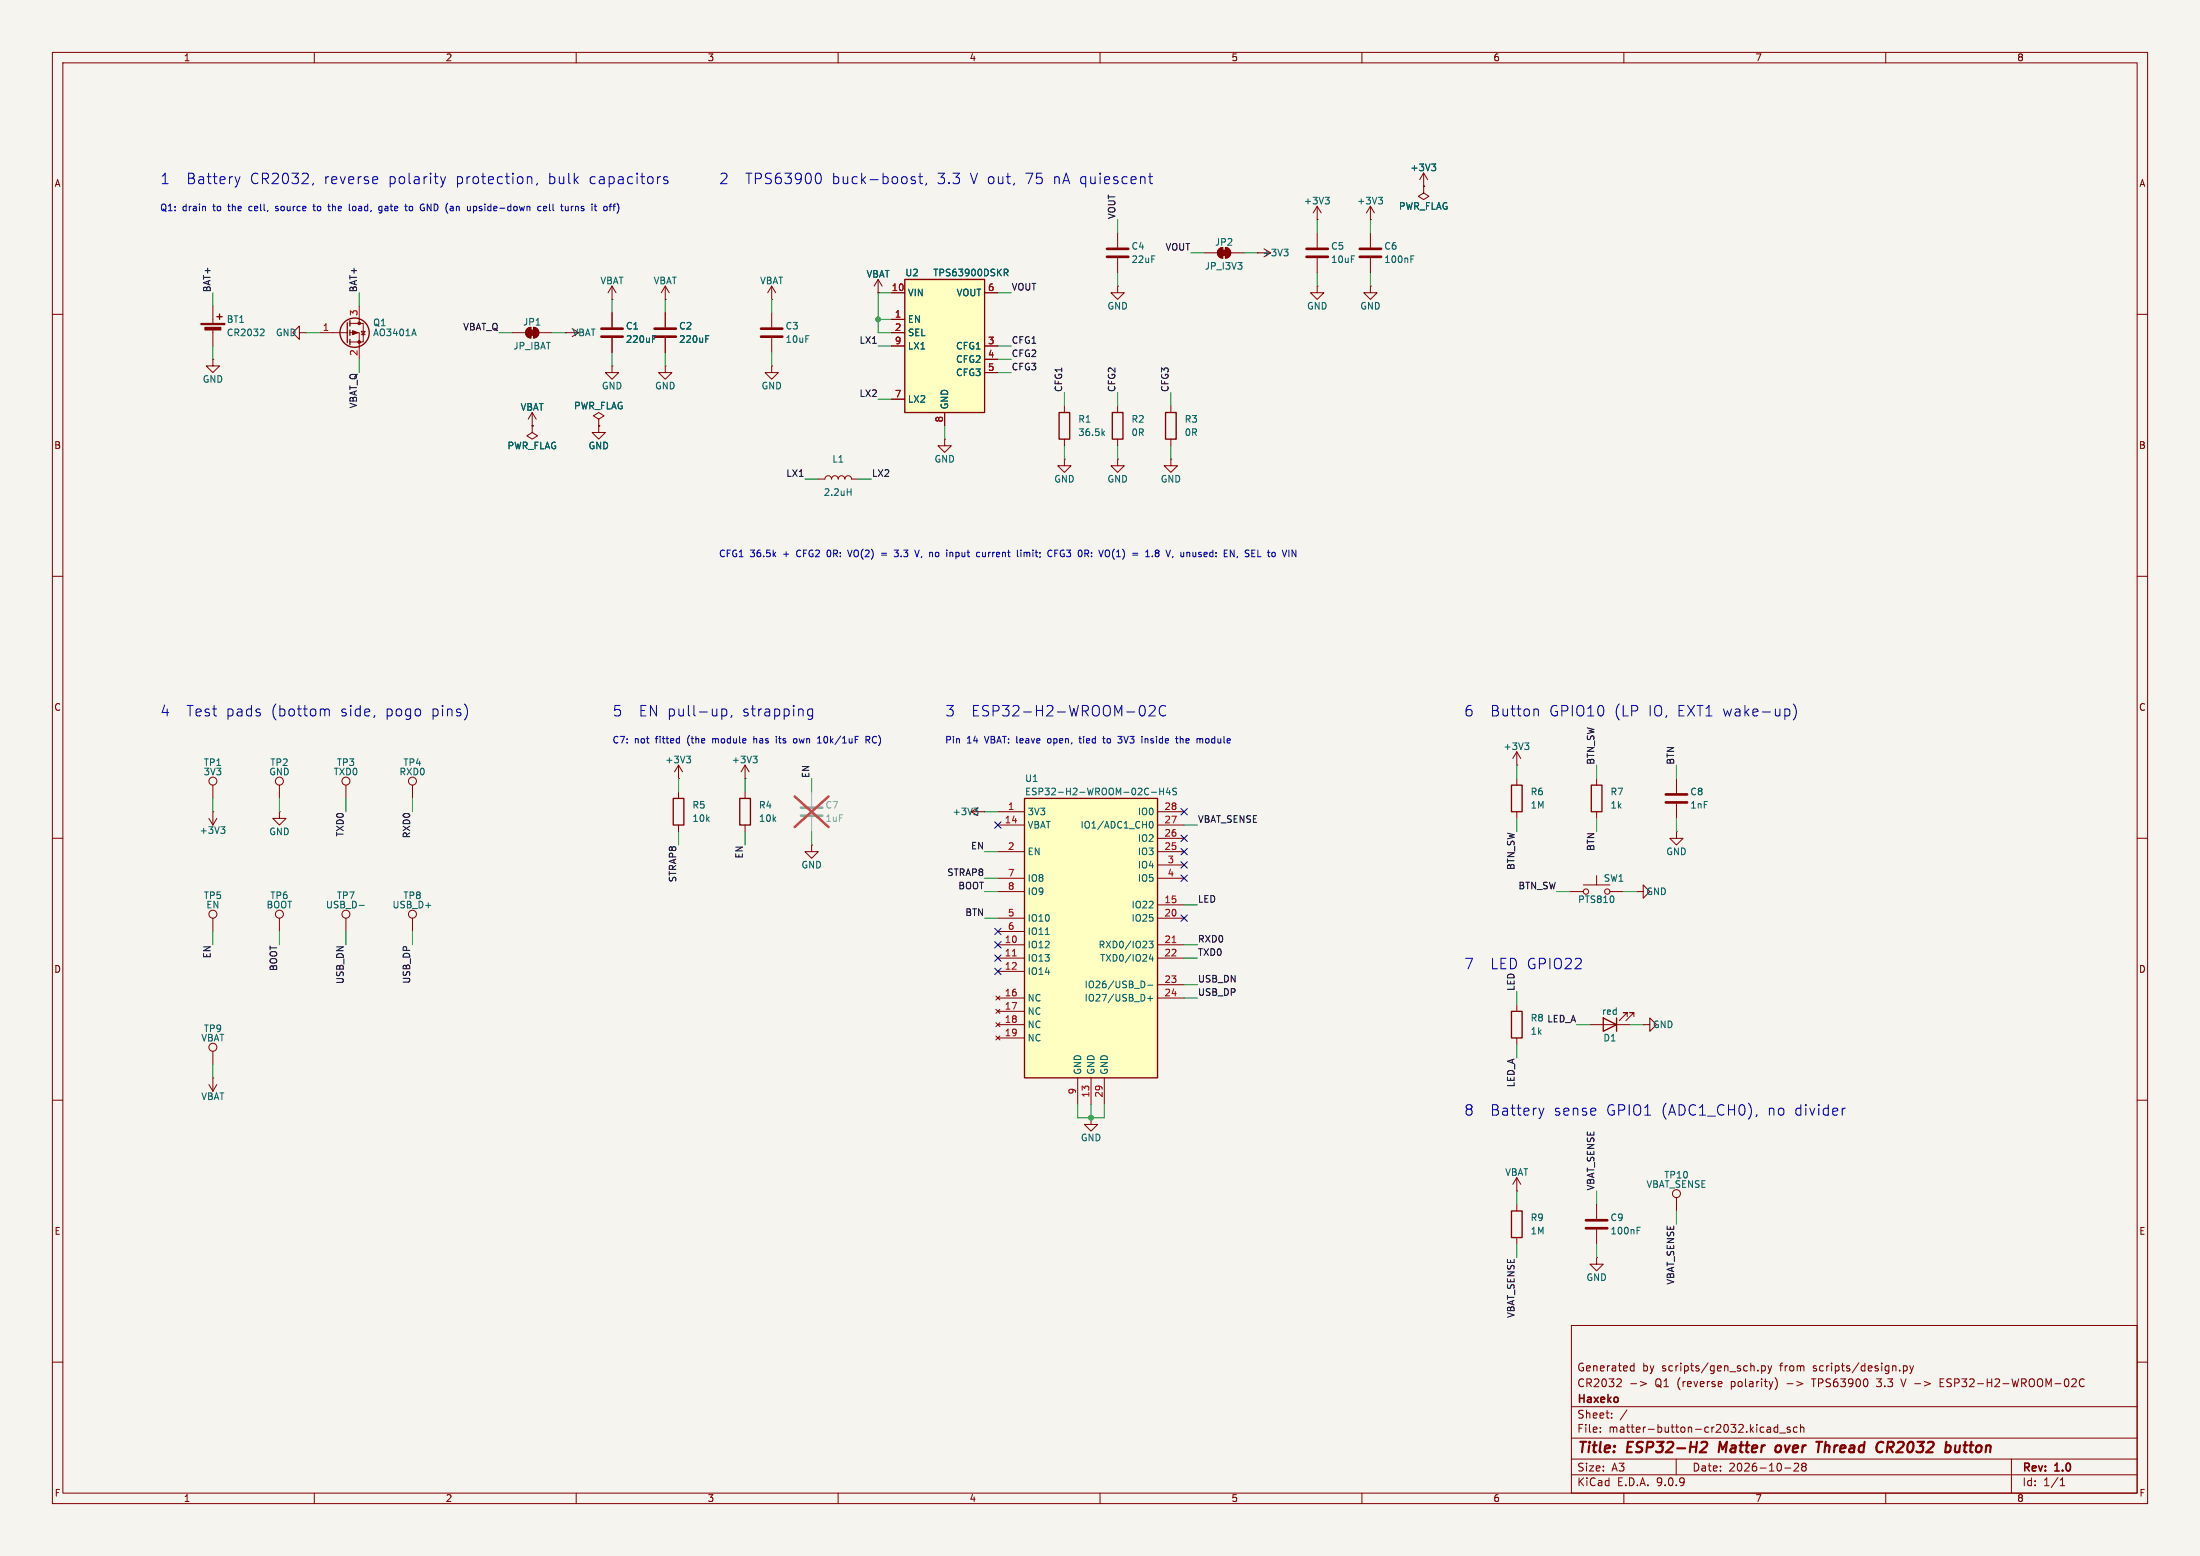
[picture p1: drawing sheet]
<svg xmlns="http://www.w3.org/2000/svg" width="420mm" height="297mm" viewBox="0 0 420 297" stroke-linecap="round" stroke-linejoin="round" font-family="sans-serif">
<path d="M0 0h420v297h-420z" fill="#f5f4ef" stroke="#f5f4ef" stroke-width=".19"/>
<g fill="none" stroke="#840000" stroke-width=".19">
<path d="M10 10h400v277h-400zM12 12h396v273h-396zM60 10v2M110 10v2M160 10v2M210 10v2M260 10v2M310 10v2M360 10v2M261.6 39.4l-.7 1.2M261.6 39.4l.8 1.2M261.6 39.4v2.5"/>
<path d="M271.8 35.6v1.2l1 .7-1 .6-1-.6 1-.7M271.8 35.6h.1M271.8 33l-.8 1.3M271.8 33l.7 1.3M271.8 33v2.6M213.4 54.6v1.3h1.2l-1.2 1.3-1.3-1.3h1.3M213.4 54.6h.1M229.9 48.3h2.5M232.7 47.5l.7-.3v2.1a1.02 1.02 0 0 1-.9-.7 1.02 1.02 0 0 1 .2-1.1zM233.9 47.2a1.02 1.02 0 0 1 1 1.1 1.02 1.02 0 0 1-1 1zM234.9 48.3h2.6M251.5 54.6v1.3h1.2l-1.2 1.3-1.3-1.3h1.3"/>
<path d="M251.5 54.6h.1M251.5 44.5v2.7M251.5 49.3v2.8M261.6 41.9h.1M261.6 44.5v2.7M261.6 49.3v2.8M10 60h2M203.2 77.5v1.2M213.4 77.5v1.2M223.5 77.5v1.2M408 60h2M156.2 91.4h1.3a.64 .64 0 0 1 .6-.6 .64 .64 0 0 1 .6 .6 .64 .64 0 0 1 .7-.6 .64 .64 0 0 1 .6 .6 .64 .64 0 0 1 .7-.6 .64 .64 0 0 1 .6 .6 .64 .64 0 0 1 .6-.6 .64 .64 0 0 1 .7 .6h1.2"/>
<path d="M180.3 83.8v1.3h1.3l-1.3 1.3-1.2-1.3h1.2M180.3 83.8h.1M203.2 87.6v1.3h1.3l-1.3 1.3-1.3-1.3h1.3M203.2 87.6h.1M203.2 83.8v1.3M213.4 83.8v1.3M223.5 87.6v1.3h1.3l-1.3 1.3-1.3-1.3h1.3M223.5 87.6h.1M223.5 83.8v1.3M10 110h2M408 110h2M10 160h2"/>
<path d="M289.6 146.1h.1M289.6 143.5l-.8 1.3M289.6 143.5l.7 1.3M289.6 143.5v2.6M408 160h2M289.6 191.8v1.2M289.6 198.1v1.3M303.5 195.6h7.6M310.6 194.1v-.8h-.7h.7l-1.5 1.5M311.9 194.1v-.8h-.8h.8l-1.5 1.5M313.7 195.6h1.3v-1.3l1.2 1.3-1.2 1.3v-1.3M313.7 195.6h.1"/>
<path d="M10 210h2M408 210h2M289.6 229.9v1.2M289.6 236.2v1.3M300 253h108v32h-108zM10 260h2M300 278.5h108M300 274.5h108M300 268.5h108M305.5 273.2v.2M305.5 272.5v.1M307.7 270.5v.2"/>
<path d="M307.7 269.8v.1M309.2 263.2l.3 .3-.1 .3-.8 .9h.9M310.6 269.1l-1.3 1.9M311.3 264.1h1.1M311.4 261.6h.5M311.4 260.8h.5M311.9 260.2v1.5M313.2 263.7l1.1 .4-1.1 .4M320 278.5v3M328.5 263.7l.2 .3-.7 .2M328.7 264.6l-.2 .1M335.6 261.5v.2"/>
<path d="M336.3 260.8l.4-.1 .3 .3-.1 .6h-.6M336.3 260.7v1.5M337.4 272.5h.5l.1 .9M337.5 260.7l.4 1M337.9 261.7l-.4 .5M338 272.7l-.5 .1a.29 .29 0 0 0-.2 .3 .29 .29 0 0 0 .2 .3l.5-.1M338.2 260.7l-.3 1M338.9 263a1.72 1.72 0 0 1 0 2.3M339.4 272.5l-.5-.1-.2 .3 .1 .6h.6M339.4 271.9v1.5M339.7 273.5h1.2M341.2 264.1h1.1"/>
<path d="M341.7 272.5l-.3-.1-.2 .2v.2l.5 .2v.3h-.5M342.5 279.4l.6-.1 .2 .1 .1 .3-1 1.1h1M343 263.7l1.2 .4-1.2 .4M343.1 272.5l-.4-.1-.3 .3 .1 .6h.6M343.7 272.5l.2-.1 .4 .1 .1 .9M343.7 271.9v1.5M344.2 279.9l-.3-.3 .3-.3 .5 .1 .1 .2-.3 .3M344.2 279.9l-.3 .3 .1 .4 .2 .2 .5-.1 .1-.2-.1-.4-.2-.2M344.2 279.9h.3M358.2 263.2h1M358.2 264.5l.2 .2M362.7 261.5v.2"/>
<path d="M362.9 263.2l.5 1.5M363.4 260.8l.4-.1 .3 .3-.2 .6h-.5M363.4 260.7v1.5M364.6 260.7l.3 1M364.9 261.7l-.3 .5M365.3 260.7l-.4 1M370.4 263.9h.5M371.1 263.2h-.7v1.5h.7M384 278.5v6.5M395.6 263.3l.5-.1 .2 .1 .1 .3-1 1.1h1M397.9 263.3a.6 .6 0 0 0-.8 0 .6 .6 0 0 0-.2 .7 .56 .56 0 0 0 .3 .6 .56 .56 0 0 0 .7-.1M408 260h2"/>
<path d="M60 285v2M110 285v2M160 285v2M210 285v2M260 285v2M300 281.5h108M310 285v2M340.7 280.2h1.2M360 285v2M393.3 283.6h.9M393.3 282.5l.4-.4v1.5"/>
</g>
<path d="M324.8 275.4l.3-.2h.5l.2 .2 .1 .4-.1 .3-1.3 1.1h1.2M328.3 275.2l-.2 2M340 276.1a.57 .57 0 0 0-1 .2v.7a.57 .57 0 0 0 1-.2M346.7 275.2h1.2M347.3 275.2l-.3 2M348.5 275.2l-.2 2M348.7 275.9l-.3 .2M360.3 276.3h.8M360.8 276.3l.5 .9M361.2 275.2h-.8l-.2 2M373.3 275.9v1.2a.57 .57 0 0 0 .7-.1M374.2 275.9l-.2 1.3" fill="none" stroke="#840000" stroke-width=".4"/>
<path d="M202.2 78.7h2v5.1h-2zM212.3 78.7h2.1v5.1h-2.1zM222.5 78.7h2v5.1h-2zM288.5 193h2.1v5.1h-2.1zM306.1 194.3l2.5 1.3-2.5 1.3zM308.6 194.3v2.6M288.5 231.1h2.1v5.1h-2.1z" fill="none" stroke="#840000" stroke-width=".25"/>
<path d="M249.4 47.5h4.1M249.4 49h4.1M259.6 47.5h4.1M259.6 49h4.1" fill="none" stroke="#840000" stroke-width=".51"/>
<g fill="#840000" stroke="#840000" stroke-width=".19">
<path d="M233.2 47.8h1v1h-1z"/>
<path d="M232.7 47.5l.7-.3v2.1a1.02 1.02 0 0 1-.9-.7 1.02 1.02 0 0 1 .2-1.1z"/>
<path d="M233.9 47.2a1.02 1.02 0 0 1 1 1.1 1.02 1.02 0 0 1-1 1z"/>
</g>
<path d="M263.1 37.7h.8l-.4 .4M263.7 38.1l.2 .3v.3l-.2 .2M273.3 31.3h.8l-.4 .5M273.8 31.8l.3 .2v.3l-.3 .3M269.4 49.4h.4M269.4 48.8h.6M161.7 93.9h.8M162.5 93.3v1.3M210.5 82.6l.4 .5M210.9 82.3l-.5 .5M291.1 141.8h.8l-.5 .5M291.6 142.3l.3 .2v.3l-.3 .3" fill="none" stroke="#006464" stroke-width=".19"/>
<path d="M172.7 53.3h15.3v25.4h-15.3z" fill="#ffffc2"/>
<path d="M41.9 59.9v1.1M172.7 53.3h15.3v25.4h-15.3zM41.4 60.5h1M128.5 152.4h2.1v5.1h-2.1zM141.2 152.4h2.1v5.1h-2.1zM288.5 149.9h2.1v5h-2.1zM303.8 149.9h2v5h-2z" fill="none" stroke="#840000" stroke-width=".25"/>
<g fill="none" stroke="#840000" stroke-width=".19">
<path d="M40.6 58.4v3.3M167.6 55.9h.1M167.6 53.3l-.7 1.3M167.6 53.3l.8 1.3M167.6 53.3v2.6M170.2 55.9h2.5M188 55.9h2.5M213.4 44.5v2.7M213.4 49.3v2.8M40.6 62.7v3.3M170.2 61h2.5M170.2 63.5h2.5"/>
<path d="M170.2 66h2.5M170.2 76.2h2.5M180.3 78.7v2.6M188 66h2.5M188 68.6h2.5M188 71.1h2.5M213.4 87.6v1.3h1.2l-1.2 1.3-1.3-1.3h1.3M213.4 87.6h.1M129.5 148.6h.1M129.5 146.1l-.7 1.2M129.5 146.1l.8 1.2M129.5 146.1v2.5"/>
<path d="M129.5 151.1v1.3M129.5 157.5v1.3M142.2 148.6h.1M142.2 146.1l-.7 1.2M142.2 146.1l.8 1.2M142.2 146.1v2.5M142.2 151.1v1.3M142.2 157.5v1.3M185.4 154.9l1.3 .8M185.4 154.9h2.6M186.7 154.2l-1.3 .7M188 154.9h.1"/>
<path d="M289.6 148.6v1.3M289.6 154.9v1.3M304.8 148.6v1.3M304.8 154.9v1.3M320 158.8v1.2h1.3l-1.3 1.3-1.2-1.3h1.2M320 158.8h.1M320 148.6v2.8M320 153.4v2.8M154.9 161.3v1.3h1.3l-1.3 1.2-1.2-1.2h1.2M154.9 161.3h.1M299.7 170.2h2.6M302.3 168.9h5"/>
<path d="M304.8 167.1v1.8M307.3 170.2h2.6M312.4 170.2h1.3v-1.3l1.3 1.3-1.3 1.3v-1.3M312.4 170.2h.1M208.3 213.4v1.2h1.2l-1.2 1.3-1.3-1.3h1.3M208.3 213.4h.1M289.6 227.3h.1M289.6 224.8l-.8 1.3M289.6 224.8l.7 1.3M289.6 224.8v2.5"/>
<circle cx="302.8" cy="170.2" r=".51"/>
<circle cx="306.8" cy="170.2" r=".51"/>
</g>
<path d="M191.7 51.4h.5l.2 .2-.1 .4h-.6M192 52l.4 .6M50.2 62.8l.2 .3v.3l-.8 .7h.8M131.1 144.3h.7l-.4 .5M131.6 144.8l.2 .3v.3l-.2 .2M143.8 144.3h.7l-.4 .5M144.3 144.8l.2 .3v.3l-.2 .2M185.9 154.2h.8l-.4 .5M186.5 154.7l.2 .3v.3l-.2 .2" fill="none" stroke="#006464" stroke-width=".19"/>
<path d="M211.3 47.5h4.1M211.3 49h4.1M318 151.6h4.1M318 153.2h4.1" fill="none" stroke="#840000" stroke-width=".51"/>
<path d="M152.9 154.2h4.1M152.9 155.7h4.1" fill="none" stroke="#9c9b98" stroke-width=".51"/>
<path d="M154.9 151.1v2.8M154.9 156v2.8" fill="none" stroke="#9c9b98" stroke-width=".19"/>
<path d="M151.7 152l6.5 5.9M158.2 152l-6.5 5.9" fill="none" stroke="#e12e31" stroke-width=".46"/>
<g fill="#840000" stroke="#840000" stroke-width=".19">
<path d="M38.4 61.7h4.5v.3h-4.5z"/>
<path d="M39.1 62.5h3.1v.5h-3.1z"/>
</g>
<path d="M195.6 152.4h25.4v53.3h-25.4z" fill="#ffffc2"/>
<g fill="none" stroke="#840000" stroke-width=".25">
<path d="M66.3 61.6v3.8M66.8 61.2v1M66.8 63v1M66.8 64.8v1M195.6 152.4h25.4v53.3h-25.4z"/>
<circle cx="67.7" cy="63.5" r="2.79"/>
</g>
<g fill="none" stroke="#840000" stroke-width=".19">
<path d="M251.5 39.4l-.8 1.2M251.5 39.4l.7 1.2M251.5 39.4v2.5M271.8 35.6h.1M68.6 58.4v3.3M116.8 57.2h.1M116.8 54.6v2.6M116.8 59.7v2.8M116.8 54.6l-.7 1.3M116.8 54.6l.8 1.3M127 57.2h.1M127 54.6l-.8 1.3"/>
<path d="M127 54.6l.8 1.3M127 54.6v2.6M127 59.7v2.8M147.3 57.2h.1M147.3 54.6l-.7 1.3M147.3 54.6l.8 1.3M147.3 54.6v2.6M147.3 59.7v2.8M167.6 55.9h.1M170.2 55.9h2.5M188 55.9h2.5M240 48.3h.1"/>
<path d="M240 48.3h2.6M251.5 41.9h.1M261.6 54.6v1.3h1.3l-1.3 1.3-1.3-1.3h1.3M261.6 54.6h.1M40.6 68.6v1.3h1.3l-1.3 1.2-1.2-1.2h1.2M40.6 68.6h.1M57.1 63.5v-1.3l-1.2 1.3 1.2 1.3v-1.3h1.3M58.4 63.5h.1M61 63.5h5.3M66.8 61.7h2.5v3.6h-2.5M66.8 63.5h1.8v5.1M69 63.2h.7l-.4 .7z"/>
<path d="M69 63.9h.7M97.8 63.5h2.5M100.6 62.8l.7-.3v2a1.02 1.02 0 0 1-.9-.6 1.02 1.02 0 0 1 .2-1.1zM101.6 78.7l-.8 1.3M101.6 78.7l.8 1.3M101.6 78.7v2.6M101.9 62.5a1.02 1.02 0 0 1 1 1 1.02 1.02 0 0 1-1 1zM102.9 63.5h2.5M107.9 63.5h.1M107.9 63.5h2.6M116.8 69.9v1.2h1.3l-1.3 1.3-1.2-1.3h1.2M116.8 69.9h.1"/>
<path d="M116.8 64.5v2.8M127 69.9v1.2h1.3l-1.3 1.3-1.3-1.3h1.3M127 69.9h.1M127 64.5v2.8M147.3 69.9v1.2h1.3l-1.3 1.3-1.3-1.3h1.3M147.3 69.9h.1M147.3 64.5v2.8M170.2 63.5h2.5M170.2 61h2.5M170.2 66h2.5M170.2 76.2h2.5M180.3 78.7v2.6"/>
<path d="M188 66h2.5M188 68.6h2.5M188 71.1h2.5M101.6 81.3h.1M101.6 81.3v1.3l1 .6-1 .6-1-.6 1-.6M114.3 80l1-.6-1-.7-1 .7 1 .6v1.3M114.3 81.3h.1M114.3 81.3v1.3h1.3l-1.3 1.2-1.3-1.2h1.3M39.9 156.2l.7 1.3M40.6 154.9h.1M40.6 149.9v2.5M40.6 154.9v2.6"/>
<path d="M41.4 156.2l-.8 1.3M53.3 154.9v1.3h1.3l-1.3 1.3-1.2-1.3h1.2M53.3 154.9h.1M53.3 149.9v2.5M66 149.9v2.5M78.7 149.9v2.5M190.5 154.9h5.1M190.5 157.5h5.1M221 154.9h5.1M221 157.5h5.1M40.6 175.3v2.5M53.3 175.3v2.5"/>
<path d="M66 175.3v2.5M78.7 175.3v2.5M190.5 162.6h5.1M190.5 167.6h5.1M190.5 170.2h5.1M190.5 175.3h5.1M190.5 177.8h5.1M221 162.6h5.1M221 167.6h5.1M221 175.3h5.1M221 160h5.1M221 165.1h5.1"/>
<path d="M221 172.7h5.1M190.1 190.1l.8 .8M190.1 192.7l.8 .7M190.1 195.2l.8 .8M190.1 197.7l.8 .8M190.5 180.3h5.1M190.5 182.9h5.1M190.5 185.4h5.1M190.5 190.5h5.1M190.5 193h5.1M190.5 195.6h5.1M190.5 198.1h5.1"/>
<path d="M190.9 190.1l-.8 .8M190.9 192.7l-.8 .7M190.9 195.2l-.8 .8M190.9 197.7l-.8 .8M221 180.3h5.1M221 182.9h5.1M221 190.5h5.1M221 188h5.1M39.9 207l.7 1.3M40.6 205.7h.1M40.6 200.7v2.5M40.6 205.7v2.6"/>
<path d="M41.4 207l-.8 1.3M205.7 205.7v5.1M208.3 205.7v5.1M210.8 205.7v5.1M304.8 229.9v2.8M304.8 234.7v2.8M320 228.6v2.5M304.8 240v1.3h1.3l-1.3 1.3-1.3-1.3h1.3M304.8 240h.1"/>
<circle cx="40.6" cy="149.1" r=".76"/>
<circle cx="53.3" cy="149.1" r=".76"/>
<circle cx="66" cy="149.1" r=".76"/>
<circle cx="78.7" cy="149.1" r=".76"/>
<circle cx="40.6" cy="174.5" r=".76"/>
<circle cx="53.3" cy="174.5" r=".76"/>
<circle cx="66" cy="174.5" r=".76"/>
<circle cx="78.7" cy="174.5" r=".76"/>
<circle cx="40.6" cy="199.9" r=".76"/>
<circle cx="320" cy="227.8" r=".76"/>
</g>
<g fill="none" stroke="#006464" stroke-width=".19">
<path d="M253 37.7h.8l-.5 .4M253.5 38.1l.3 .3v.3l-.3 .2M273.3 31.3h.8l-.4 .5M273.8 31.8l.3 .2v.3l-.3 .3M191.7 51.4h.5l.2 .2-.1 .4h-.6M192 52l.4 .6M245.1 47.6h.8l-.4 .5M245.6 48.1l.3 .2v.3l-.3 .2M79 62.8l.5 1.3M124.6 64.7h.4M124.6 64.1h.6M134.7 64.7h.5"/>
<path d="M134.7 64.1h.6M42.2 157.8h.7l-.4 .5M42.7 158.3l.2 .2v.3l-.2 .3M219.5 156.9l.2-.1a.68 .68 0 0 1 .4 .6 .68 .68 0 0 1-.4 .7l-.3-.5zM219.8 151.2h1M221.4 150.4v1.3M221.4 151h.7M222.1 150.4v1.3M223 150.4l-.3 .9h.7M223.3 150.9v.8M224.6 150.5l-.5-.1-.2 .2v.3l.6 .3 .1 .3-.2 .2-.5-.1M68.6 172.8h.9"/>
<path d="M199.6 178.4h.7M219.3 179.6h.8l-.4 .5 .4 .2v.5l-.2 .1-.6-.1M218.3 187.3l.3 .5-.3 .7M219.1 188.1h1M219.1 190.6h1M219.6 190.1v1M219.7 182.1l-.3 .9h.8M220 182.6v.9M312.5 234.9h.5M312.5 234.3h.6"/>
</g>
<path d="M223.8 179.9h.7M193.3 182.5h.7" fill="none" stroke="#a90000" stroke-width=".19"/>
<path d="M114.8 62.7h4.1M114.8 64.3h4.1M125 62.7h4M125 64.3h4M145.3 62.7h4.1M145.3 64.3h4.1M302.8 232.9h4M302.8 234.4h4" fill="none" stroke="#840000" stroke-width=".51"/>
<g fill="#840000" stroke="#840000" stroke-width=".19">
<path d="M101.1 63h1v1h-1z"/>
<path d="M100.6 62.8l.7-.3v2a1.02 1.02 0 0 1-.9-.6 1.02 1.02 0 0 1 .2-1.1z"/>
<path d="M101.9 62.5a1.02 1.02 0 0 1 1 1 1.02 1.02 0 0 1-1 1z"/>
<path d="M67.3 63.1l1 .4-1 .4z"/>
<circle cx="68.6" cy="61.7" r=".25"/>
<circle cx="68.6" cy="65.3" r=".25"/>
</g>
<g fill="none" stroke="#009600" stroke-width=".19">
<path d="M40.6 55.9v2.5M68.6 55.9v2.5M116.8 57.2v2.5M127 57.2v2.5M147.3 57.2v2.5M170.2 55.9h-2.6v7.6h2.6M190.5 55.9h2.5M213.4 41.9v2.6M213.4 52.1v2.5M227.3 48.3h2.6M237.5 48.3h2.5M251.5 41.9v2.6"/>
<path d="M251.5 52.1v2.5M261.6 41.9v2.6M261.6 52.1v2.5M40.6 66v2.6M58.4 63.5h2.6M68.6 68.6v2.5M95.2 63.5h2.6M105.4 63.5h2.5M116.8 67.3v2.6M127 67.3v2.6M147.3 67.3v2.6M167.6 76.2h2.6"/>
<path d="M167.6 66h2.6M167.6 61h2.6M190.5 66h2.5M190.5 68.6h2.5M190.5 71.1h2.5M203.2 74.9v2.6M213.4 74.9v2.6M223.5 74.9v2.6M153.7 91.4h2.5M163.8 91.4h2.6M180.3 81.3v2.5M203.2 85.1v2.5"/>
<path d="M213.4 85.1v2.5M223.5 85.1v2.5M40.6 152.4v2.5M53.3 152.4v2.5M66 152.4v2.5M78.7 152.4v2.5M129.5 148.6v2.5M129.5 158.8v2.5M142.2 148.6v2.5M142.2 158.8v2.5M154.9 148.6v2.5M154.9 158.8v2.5"/>
<path d="M188 154.9h2.5M226.1 157.5h2.5M289.6 146.1v2.5M289.6 156.2v2.6M304.8 146.1v2.5M304.8 156.2v2.6M320 146.1v2.5M320 156.2v2.6M40.6 177.8v2.5M53.3 177.8v2.5M66 177.8v2.5M78.7 177.8v2.5"/>
<path d="M188 170.2h2.5M188 175.3h2.5M188 167.6h2.5M188 162.6h2.5M226.1 172.7h2.5M297.2 170.2h2.5M309.9 170.2h2.5M226.1 188h2.5M226.1 190.5h2.5M226.1 182.9h2.5M226.1 180.3h2.5M289.6 189.2v2.6"/>
<path d="M289.6 199.4v2.5M301 195.6h2.5M311.1 195.6h2.6M40.6 203.2v2.5M205.7 210.8v2.6h5.1v-2.6M208.3 210.8v2.6M289.6 227.3v2.6M289.6 237.5v2.5M304.8 227.3v2.6M304.8 237.5v2.5M320 231.1v2.6"/>
</g>
<g fill="none" stroke="#000084" stroke-width=".19">
<path d="M189.9 156.9l1.2 1.2M191.1 156.9l-1.2 1.2M225.5 154.3l1.2 1.2M225.5 159.4l1.2 1.2M226.7 154.3l-1.2 1.2M226.7 159.4l-1.2 1.2M189.9 177.2l1.2 1.2M189.9 179.7l1.2 1.2M191.1 177.2l-1.2 1.2M191.1 179.7l-1.2 1.2M225.5 164.5l1.2 1.2M225.5 167l1.2 1.2"/>
<path d="M225.5 174.7l1.2 1.2M225.5 162l1.2 1.2M226.7 164.5l-1.2 1.2M226.7 167l-1.2 1.2M226.7 174.7l-1.2 1.2M226.7 162l-1.2 1.2M189.9 184.8l1.2 1.2M189.9 182.3l1.2 1.2M191.1 184.8l-1.2 1.2M191.1 182.3l-1.2 1.2"/>
</g>
<g fill="none" stroke="#0000c2" stroke-width=".19">
<path d="M44.9 33.7l.4 1.4M45.3 35.1l-.1 .4M45.8 33.7l-.5 1.4M52.8 39.4l-.2 .2 .2 .2M59.7 39.4h.5M59.8 35l-.2 .3M59.9 39v1l.3 .2M62.6 39.4h.5M67.4 39.4l-.1 .2 .1 .6M71.8 33.7l.2 .1 .1 .4-.9 .2M72 35l-.2 .1M72.9 39.4h-.3l-.3 .2 .1 .6h.5"/>
<path d="M72.9 39.4v1l-.2 .2h-.3M78.5 39.4h-.3l-.1 .2 .1 .5 .3 .1M84.1 33.7l.5 1.4M84.6 35.1l-.2 .4-.3 .2M85.1 33.7l-.5 1.4M90.4 39.4h.4l.2 .2M90.4 39.4v1.2M91 40l-.2 .2h-.4M100.8 33.8h.6l.1 1.3M102.6 35l-.2 .3M103.3 39.4h-.4l-.2 .2 .1 .6h.5M103.8 39.8l.6-.1-.1-.3h-.4l-.1 .2v.6h.5"/>
<path d="M108.5 39.4v.8M109.1 39.4v.8M109.3 39.4l-.2 .2M115.4 39.4l-.2 .2 .2 .6M117 39.4h.5M117.5 39h-.3M117.8 38.8h.1M127.4 33.8l-.4-.1-.3 .3 .1 .3 .6 .2v.5h-.7M156.1 33.1h.2a1.25 1.25 0 0 1 0 2h-.2M174.7 33.8l-.5-.1-.3 .3 .1 .3 .7 .2v.5h-.8M175.4 33.7h.7M175.6 33.1v1.7l.1 .2 .4 .1"/>
<path d="M176.9 35l-.2 .3M219.3 33.7h.7M219.5 33.1v1.7l.1 .2 .4 .1M52.6 40.2h.1M62.8 40l.3 .2M66.7 40.2h.2M81.6 40.2v-1.2l.7 1.2M108.5 40.1l-.2 .1M117.8 40.6v.1M161.8 105l.4 1.3M168.3 105.6h1M168.3 106h1"/>
<path d="M170.7 105h.8l-.4 .5h.3M170.7 106.1l.2 .2 .5-.1M174.6 105l.5 1.3 .4-1.3M181.4 105.5l.3-.1 .2 .2M186.7 105.4l.3 .1M187 106.2l-.3 .1M187.6 105.4v.7l.3 .2M194.3 106.2l.1 .1M194.9 105v.1M194.9 105.4v.9M195.5 105.4v.9M195.9 105.4l-.4 .1"/>
<path d="M200.3 105.1h.5M200.8 106.1l-.5 .1M201.4 105.6h.4M202 105h-.6v1.3M207.4 105.7l.4 .6M207.6 105l.2 .2M207.8 105.4l-.2 .3M211.5 105l.1 .1a.81 .81 0 0 1-.1 1.2M219 105.2l.1-.2v1.3M220.5 105.2l.3-.2 .3 .1 .2 .2-.3 .2M220.7 105.5h.1M220.8 105.5h.2"/>
<path d="M220.8 105.5l-.1 .1M221 105.5l.3 .3-.1 .3-.2 .2-.3-.1M225.4 105.4l.1 .8M236.3 106.2l-.2 .2M61.9 135.4l.1 .2M62 135.6l.3-.3 .5 .1 .1 1.3M62 135.6v1.1M137.8 135.4l.6-.1 .3 .4v.6l-.1 .3h-.8M137.8 135.3v2M139.7 136.6l-.2 .3M155.1 135.4l-.5-.1-.4 .4v.6l.2 .3h.7M155.1 135.3v1.6a.54 .54 0 0 1-.8 .3"/>
<path d="M217.7 134.8a.48 .48 0 0 1 .5-.1 .48 .48 0 0 1 .3 .3 1.03 1.03 0 0 1-.5 1.7l-.3-.2M219.4 134.8l.3-.1 .6 .1a.54 .54 0 0 1 .1 .7l-1.1 1.2h1.2M222.5 134.8a.8 .8 0 0 0-1 0 .8 .8 0 0 0-.2 1 .75 .75 0 0 0 .4 .8 .75 .75 0 0 0 .8-.1M293.1 135.3h.3l.3 .3v1.1M340.9 135.3h.4l.4 .4-.1 .8-.3 .2h-.4M342.4 134.4a2.29 2.29 0 0 1 0 3M129.6 141h.1M129.7 140.6v1.2M129.7 141.8h-.1M143.9 140.6v1.2M144.1 141l-.2 .1M148.2 140.6v.1"/>
<path d="M148.2 141v.8M152 141h-.3l-.2 .2v.5l.2 .1h.3M156.1 141.8h.7M156.2 140.9l.2-.3v1.2M165.3 141.2h.6l.1-.2v-.3l-.7-.1v1.2M165.6 141.2l.4 .6M206 141h.4M206.1 140.6l.1 1.2M210.5 141h.5M210.7 140.6v1l.3 .2M213.4 140.6h.8l-.4 .4 .3 .1M213.5 141.8h.6"/>
<path d="M218.6 141v.8M218.8 141l-.2 .1M224.4 141h.5M224.6 140.6v1l.3 .2M225.3 140.6v1.2M225.5 141l-.2 .1M229 141l.1 .2M229.1 141.2l.1-.2h.3l.1 .8M229.1 141.2v.6M293.8 211.5l.5 1.4M294.3 212.9l-.2 .4M294.7 211.5l-.4 1.4"/>
<path d="M335.4 212.8l-.2 .3M352.3 211.5l-.4 .1"/>
</g>
<g fill="#009600" stroke="#009600" stroke-width=".19">
<circle cx="167.6" cy="61" r=".46"/>
<circle cx="208.3" cy="213.4" r=".46"/>
</g>
<g font-size="2.8" fill="#0000c2">
<text x="30.5" y="35.3">1</text>
<text x="35.5" y="35.3">Battery</text>
<text x="47.7" y="35.3">CR2032,</text>
<text x="61.9" y="35.3">reverse</text>
<text x="74.2" y="35.3">polarity</text>
<text x="87.1" y="35.3">protection,</text>
<text x="104.8" y="35.3">bulk</text>
<text x="112.7" y="35.3">capacitors</text>
<text x="137.2" y="35.3">2</text>
<text x="142.2" y="35.3">TPS63900</text>
<text x="158.8" y="35.3">buck-boost,</text>
<text x="178.9" y="35.3">3.3</text>
<text x="185.3" y="35.3">V out,</text>
<text x="195.8" y="35.3">75</text>
<text x="201.2" y="35.3">nA quiescent</text>
<text x="30.5" y="136.9">4</text>
<text x="35.5" y="136.9">Test</text>
<text x="43.1" y="136.9">pads</text>
<text x="51.8" y="136.9">(bottom</text>
<text x="65.1" y="136.9">side,</text>
<text x="73.7" y="136.9">pogo</text>
<text x="82.5" y="136.9">pins)</text>
<text x="116.8" y="136.9">5</text>
<text x="121.9" y="136.9">EN pull-up,</text>
<text x="141.7" y="136.9">strapping</text>
<text x="180.3" y="136.9">3</text>
<text x="185.4" y="136.9">ESP32-H2-WROOM-02C</text>
<text x="279.4" y="136.9">6</text>
<text x="284.5" y="136.9">Button</text>
<text x="295.8" y="136.9">GPIO10</text>
<text x="308.2" y="136.9">(LP</text>
<text x="314.7" y="136.9">IO, EXT1 wake-up)</text>
<text x="279.4" y="185.2">7</text>
<text x="284.5" y="185.2">LED GPIO22</text>
<text x="279.4" y="213.1">8</text>
<text x="284.5" y="213.1">Battery</text>
<text x="296.6" y="213.1">sense</text>
<text x="306.7" y="213.1">GPIO1</text>
<text x="317.2" y="213.1">(ADC1_CH0),</text>
<text x="337.6" y="213.1">no</text>
<text x="342.8" y="213.1">divider</text>
</g>
<g font-size="2.8" fill="#840000">
<text x="301" y="277.9">Title:</text>
<text x="310.6" y="277.9">ESP32-H2</text>
<text x="329" y="277.9">Matter</text>
<text x="340.6" y="277.9">over</text>
<text x="349.2" y="277.9">Thread</text>
<text x="361.5" y="277.9">CR2032</text>
<text x="375.4" y="277.9">button</text>
</g>
<g font-size="2.1" fill="#840000">
<text x="301" y="262">Generated</text>
<text x="313.5" y="262">by</text>
<text x="317.3" y="262">scripts/gen_sch.py</text>
<text x="340" y="262">from</text>
<text x="346.4" y="262">scripts/design.py</text>
<text x="301" y="268.2">Haxeko</text>
<text x="301" y="265">CR2032</text>
<text x="316" y="265">Q1</text>
<text x="320.3" y="265">(reverse</text>
<text x="330.7" y="265">polarity)</text>
<text x="346.5" y="265">TPS63900</text>
<text x="359" y="265">3.3</text>
<text x="363.9" y="265">V -&gt;</text>
<text x="371.5" y="265">ESP32-H2-WROOM-02C</text>
<text x="301" y="273.7">File:</text>
<text x="301" y="271">Sheet:</text>
<text x="307.1" y="273.7">matter-button-cr2032.kicad_sch</text>
<text x="301" y="281.1">Size:</text>
<text x="307.6" y="281.1">A3</text>
<text x="323" y="281.1">Date:</text>
<text x="330" y="281.1">2026-10-28</text>
<text x="386" y="281.3">Rev:</text>
<text x="392.4" y="281.3">1.0</text>
<text x="301" y="283.9">KiCad</text>
<text x="308.7" y="283.9">E.D.A.</text>
<text x="316.3" y="283.9">9.0.9</text>
<text x="386" y="283.9">Id:</text>
<text x="390.1" y="283.9">1/1</text>
</g>
<g font-size="1.8" fill="#840000">
<text x="35" y="11.9">1</text>
<text x="85" y="11.9">2</text>
<text x="135" y="11.9">3</text>
<text x="185" y="11.9">4</text>
<text x="235" y="11.9">5</text>
<text x="285" y="11.9">6</text>
<text x="335" y="11.9">7</text>
<text x="385" y="11.9">8</text>
<text x="10.3" y="35.9">A</text>
<text x="408.3" y="35.9">A</text>
<text x="10.3" y="85.9">B</text>
<text x="408.2" y="85.9">B</text>
<text x="10.3" y="135.9">C</text>
<text x="408.2" y="135.9">C</text>
<text x="10.3" y="185.9">D</text>
<text x="408.2" y="185.9">D</text>
<text x="10.3" y="235.9">E</text>
<text x="408.3" y="235.9">E</text>
<text x="10.3" y="285.9">F</text>
<text x="35" y="286.9">1</text>
<text x="85" y="286.9">2</text>
<text x="135" y="286.9">3</text>
<text x="185" y="286.9">4</text>
<text x="235" y="286.9">5</text>
<text x="285" y="286.9">6</text>
<text x="335" y="286.9">7</text>
<text x="385" y="286.9">8</text>
<text x="408.3" y="285.9">F</text>
</g>
<g font-size="1.8" fill="#006464">
<text x="269.1" y="32.9">+3V3</text>
<text x="248.8" y="39.2">+3V3</text>
<text x="259" y="39.2">+3V3</text>
<text x="267" y="40.2">PWR_FLAG</text>
<text x="215.9" y="47.9">C4</text>
<text x="231.9" y="47.1">JP2</text>
<text x="254" y="47.9">C5</text>
<text x="264.2" y="47.9">C6</text>
<text x="165.3" y="53.2">VBAT</text>
<text x="172.7" y="52.9">U2</text>
<text x="178.1" y="52.9">TPS63900DSKR</text>
<text x="215.9" y="50.4">22uF</text>
<text x="229.9" y="51.7">JP_I3V3</text>
<text x="240.9" y="49.1">+3V3</text>
<text x="254" y="50.4">10uF</text>
<text x="264.2" y="50.4">100nF</text>
<text x="114.5" y="54.5">VBAT</text>
<text x="124.7" y="54.5">VBAT</text>
<text x="145" y="54.5">VBAT</text>
<text x="173.2" y="56.7">VIN</text>
<text x="182.5" y="56.7">VOUT</text>
<text x="211.3" y="59.3">GND</text>
<text x="249.4" y="59.3">GND</text>
<text x="259.6" y="59.3">GND</text>
<text x="43.2" y="61.8">BT1</text>
<text x="43.2" y="64.4">CR2032</text>
<text x="52.6" y="64.4">GND</text>
<text x="71.1" y="64.4">AO3401A</text>
<text x="71.1" y="62.5">Q1</text>
<text x="99.8" y="62.3">JP1</text>
<text x="109.2" y="64.4">VBAT</text>
<text x="119.4" y="63.1">C1</text>
<text x="119.4" y="65.6">220uF</text>
<text x="129.5" y="63.1">C2</text>
<text x="129.5" y="65.6">220uF</text>
<text x="149.9" y="63.1">C3</text>
<text x="149.9" y="65.6">10uF</text>
<text x="173.2" y="61.8">EN</text>
<text x="173.2" y="64.4">SEL</text>
<text x="97.9" y="66.9">JP_IBAT</text>
<text x="173.2" y="66.9">LX1</text>
<text x="182.4" y="66.9">CFG1</text>
<text x="182.4" y="69.4">CFG2</text>
<text x="182.4" y="72">CFG3</text>
<text x="38.6" y="73.3">GND</text>
<text x="114.8" y="74.5">GND</text>
<text x="125" y="74.5">GND</text>
<text x="145.3" y="74.5">GND</text>
<text x="173.2" y="77.1">LX2</text>
<text x="99.3" y="78.6">VBAT</text>
<text x="109.5" y="78.3">PWR_FLAG</text>
<text x="181.2" y="78.2" transform="rotate(-90 181.2 78.2)">GND</text>
<text x="205.7" y="80.9">R1</text>
<text x="205.7" y="83.4">36.5k</text>
<text x="215.9" y="80.9">R2</text>
<text x="215.9" y="83.4">0R</text>
<text x="226.1" y="80.9">R3</text>
<text x="226.1" y="83.4">0R</text>
<text x="96.8" y="86">PWR_FLAG</text>
<text x="112.3" y="86">GND</text>
<text x="158.8" y="88.5">L1</text>
<text x="178.3" y="88.5">GND</text>
<text x="157.2" y="94.8">2.2uH</text>
<text x="201.2" y="92.3">GND</text>
<text x="211.3" y="92.3">GND</text>
<text x="221.5" y="92.3">GND</text>
<text x="286.9" y="143.4">+3V3</text>
<text x="38.8" y="148.2">3V3</text>
<text x="38.8" y="146.4">TP1</text>
<text x="51.3" y="148.2">GND</text>
<text x="51.5" y="146.4">TP2</text>
<text x="63.6" y="148.2">TXD0</text>
<text x="64.2" y="146.4">TP3</text>
<text x="76.2" y="148.2">RXD0</text>
<text x="76.9" y="146.4">TP4</text>
<text x="126.9" y="145.9">+3V3</text>
<text x="139.6" y="145.9">+3V3</text>
<text x="195.6" y="149.5">U1</text>
<text x="132.1" y="154.5">R5</text>
<text x="144.8" y="154.5">R4</text>
<text x="181.8" y="155.8">+3V3</text>
<text x="195.6" y="152">ESP32-H2-WROOM-02C-H4S</text>
<text x="196.1" y="155.8">3V3</text>
<text x="217.1" y="155.8">IO0</text>
<text x="292.1" y="152">R6</text>
<text x="292.1" y="154.5">1M</text>
<text x="307.3" y="152">R7</text>
<text x="307.3" y="154.5">1k</text>
<text x="322.6" y="152">C8</text>
<text x="322.6" y="154.5">1nF</text>
<text x="38" y="159.4">+3V3</text>
<text x="51.3" y="159.6">GND</text>
<text x="132.1" y="157.1">10k</text>
<text x="144.8" y="157.1">10k</text>
<text x="196.1" y="158.3">VBAT</text>
<text x="206.2" y="158.3">IO1/ADC1_CH0</text>
<text x="217.1" y="160.9">IO2</text>
<text x="152.9" y="166">GND</text>
<text x="196.1" y="163.4">EN</text>
<text x="217.1" y="163.4">IO3</text>
<text x="217.1" y="166">IO4</text>
<text x="318" y="163.4">GND</text>
<text x="38.8" y="171.8">TP5</text>
<text x="39.3" y="173.6">EN</text>
<text x="50.8" y="173.6">BOOT</text>
<text x="51.5" y="171.8">TP6</text>
<text x="62.1" y="173.6">USB_D-</text>
<text x="64.2" y="171.8">TP7</text>
<text x="74.8" y="173.6">USB_D+</text>
<text x="76.9" y="171.8">TP8</text>
<text x="196.1" y="168.5">IO8</text>
<text x="196.1" y="171">IO9</text>
<text x="215.9" y="173.6">IO22</text>
<text x="217.1" y="168.5">IO5</text>
<text x="301.2" y="172.6">PTS810</text>
<text x="306.1" y="168.5">SW1</text>
<text x="314.2" y="171">GND</text>
<text x="196.1" y="176.1">IO10</text>
<text x="196.1" y="178.7">IO11</text>
<text x="215.9" y="176.1">IO25</text>
<text x="196.1" y="181.2">IO12</text>
<text x="196.1" y="183.7">IO13</text>
<text x="209.6" y="181.2">RXD0/IO23</text>
<text x="209.9" y="183.7">TXD0/IO24</text>
<text x="196.1" y="186.3">IO14</text>
<text x="196.1" y="191.4">NC</text>
<text x="207" y="188.8">IO26/USB_D-</text>
<text x="207" y="191.4">IO27/USB_D+</text>
<text x="38.8" y="197.2">TP9</text>
<text x="196.1" y="193.9">NC</text>
<text x="196.1" y="196.4">NC</text>
<text x="292.1" y="197.7">1k</text>
<text x="305.7" y="193.9">red</text>
<text x="315.5" y="196.4">GND</text>
<text x="38.3" y="199">VBAT</text>
<text x="196.1" y="199">NC</text>
<text x="306" y="199">D1</text>
<text x="206.6" y="205.2" transform="rotate(-90 206.6 205.2)">GND</text>
<text x="209.1" y="205.2" transform="rotate(-90 209.1 205.2)">GND</text>
<text x="211.7" y="205.2" transform="rotate(-90 211.7 205.2)">GND</text>
<text x="38.3" y="210.2">VBAT</text>
<text x="206.2" y="218">GND</text>
<text x="287.3" y="224.6">VBAT</text>
<text x="314.2" y="226.9">VBAT_SENSE</text>
<text x="317.6" y="225.1">TP10</text>
<text x="292.1" y="233.3">R9</text>
<text x="307.3" y="233.3">C9</text>
<text x="292.1" y="235.8">1M</text>
<text x="307.3" y="235.8">100nF</text>
<text x="302.8" y="244.7">GND</text>
</g>
<g font-size="1.8" fill="#0000c2">
<text x="30.5" y="40.4">Q1:</text>
<text x="34.8" y="40.4">drain</text>
<text x="40.8" y="40.4">to</text>
<text x="43.8" y="40.4">the</text>
<text x="48" y="40.4">cell,</text>
<text x="53.3" y="40.4">source</text>
<text x="60.7" y="40.4">to</text>
<text x="63.8" y="40.4">the</text>
<text x="67.9" y="40.4">load,</text>
<text x="73.8" y="40.4">gate</text>
<text x="79.1" y="40.4">to</text>
<text x="82.1" y="40.4">GND (an</text>
<text x="91.5" y="40.4">upside-down</text>
<text x="105.2" y="40.4">cell</text>
<text x="109.8" y="40.4">turns</text>
<text x="115.9" y="40.4">it</text>
<text x="118.4" y="40.4">off)</text>
<text x="137.2" y="106.4">CFG1</text>
<text x="143.2" y="106.4">36.5k</text>
<text x="149.6" y="106.4">+</text>
<text x="152.3" y="106.4">CFG2</text>
<text x="158.4" y="106.4">0R:</text>
<text x="162.6" y="106.4">VO(2)</text>
<text x="171.8" y="106.4">3.3</text>
<text x="176" y="106.4">V, no</text>
<text x="182.4" y="106.4">input</text>
<text x="188.3" y="106.4">current</text>
<text x="196.3" y="106.4">limit;</text>
<text x="202.3" y="106.4">CFG3</text>
<text x="208.3" y="106.4">0R:</text>
<text x="212.6" y="106.4">VO(1)</text>
<text x="219.1" y="106.4">=</text>
<text x="221.8" y="106.4">1.8</text>
<text x="226" y="106.4">V, unused:</text>
<text x="237.4" y="106.4">EN,</text>
<text x="241.6" y="106.4">SEL to</text>
<text x="116.8" y="142">C7:</text>
<text x="121.1" y="142">not</text>
<text x="125.3" y="142">fitted</text>
<text x="131.5" y="142">(the</text>
<text x="136.5" y="142">module</text>
<text x="144.5" y="142">has</text>
<text x="149" y="142">its</text>
<text x="152.6" y="142">own</text>
<text x="157.4" y="142">10k/1uF</text>
<text x="166.7" y="142">RC)</text>
<text x="180.3" y="142">Pin</text>
<text x="184.5" y="142">14</text>
<text x="188.1" y="142">VBAT: leave</text>
<text x="200.4" y="142">open,</text>
<text x="206.8" y="142">tied</text>
<text x="211.5" y="142">to</text>
<text x="214.5" y="142">3V3</text>
<text x="219.2" y="142">inside</text>
<text x="226" y="142">the</text>
<text x="230.1" y="142">module</text>
</g>
<g font-size="1.8" fill="#0f0f0f">
<text x="213" y="41.9" transform="rotate(-90 213 41.9)">VOUT</text>
<text x="222.4" y="47.9">VOUT</text>
<text x="40.3" y="55.9" transform="rotate(-90 40.3 55.9)">BAT+</text>
<text x="68.2" y="55.9" transform="rotate(-90 68.2 55.9)">BAT+</text>
<text x="193" y="55.5">VOUT</text>
<text x="88.3" y="63.2">VBAT_Q</text>
<text x="164" y="65.7">LX1</text>
<text x="193" y="65.7">CFG1</text>
<text x="193" y="70.8">CFG3</text>
<text x="193" y="68.2">CFG2</text>
<text x="164" y="75.9">LX2</text>
<text x="202.9" y="74.9" transform="rotate(-90 202.9 74.9)">CFG1</text>
<text x="213" y="74.9" transform="rotate(-90 213 74.9)">CFG2</text>
<text x="223.2" y="74.9" transform="rotate(-90 223.2 74.9)">CFG3</text>
<text x="68.2" y="78" transform="rotate(-90 68.2 78)">VBAT_Q</text>
<text x="150" y="91.1">LX1</text>
<text x="166.4" y="91.1">LX2</text>
<text x="154.6" y="148.6" transform="rotate(-90 154.6 148.6)">EN</text>
<text x="304.5" y="146" transform="rotate(-90 304.5 146)">BTN_SW</text>
<text x="319.7" y="146" transform="rotate(-90 319.7 146)">BTN</text>
<text x="65.7" y="159.8" transform="rotate(-90 65.7 159.8)">TXD0</text>
<text x="78.4" y="160.1" transform="rotate(-90 78.4 160.1)">RXD0</text>
<text x="228.6" y="157.1">VBAT_SENSE</text>
<text x="141.9" y="164" transform="rotate(-90 141.9 164)">EN</text>
<text x="180.7" y="167.3">STRAP8</text>
<text x="185.3" y="162.2">EN</text>
<text x="289.2" y="166.1" transform="rotate(-90 289.2 166.1)">BTN_SW</text>
<text x="304.5" y="162.5" transform="rotate(-90 304.5 162.5)">BTN</text>
<text x="129.2" y="168.5" transform="rotate(-90 129.2 168.5)">STRAP8</text>
<text x="182.9" y="169.8">BOOT</text>
<text x="228.6" y="172.4">LED</text>
<text x="289.8" y="169.8">BTN_SW</text>
<text x="184.2" y="174.9">BTN</text>
<text x="228.6" y="180">RXD0</text>
<text x="40.3" y="183" transform="rotate(-90 40.3 183)">EN</text>
<text x="53" y="185.4" transform="rotate(-90 53 185.4)">BOOT</text>
<text x="228.6" y="182.5">TXD0</text>
<text x="65.7" y="187.9" transform="rotate(-90 65.7 187.9)">USB_DN</text>
<text x="78.4" y="187.9" transform="rotate(-90 78.4 187.9)">USB_DP</text>
<text x="228.6" y="187.6">USB_DN</text>
<text x="228.6" y="190.2">USB_DP</text>
<text x="289.2" y="189.2" transform="rotate(-90 289.2 189.2)">LED</text>
<text x="292.1" y="195.2">R8 LED_A</text>
<text x="289.2" y="207.6" transform="rotate(-90 289.2 207.6)">LED_A</text>
<text x="304.5" y="227.3" transform="rotate(-90 304.5 227.3)">VBAT_SENSE</text>
<text x="319.7" y="245.3" transform="rotate(-90 319.7 245.3)">VBAT_SENSE</text>
<text x="289.2" y="251.7" transform="rotate(-90 289.2 251.7)">VBAT_SENSE</text>
</g>
<g font-size="1.8" fill="#a90000">
<text x="170.1" y="55.6">10</text>
<text x="188.5" y="55.6">6</text>
<text x="61.5" y="63.2">1</text>
<text x="68.3" y="60.4" transform="rotate(-90 68.3 60.4)">3</text>
<text x="170.7" y="60.7">1</text>
<text x="170.7" y="63.2">2</text>
<text x="170.7" y="65.8">9</text>
<text x="188.5" y="65.8">3</text>
<text x="68.3" y="68" transform="rotate(-90 68.3 68)">2</text>
<text x="188.5" y="68.3">4</text>
<text x="188.5" y="70.9">5</text>
<text x="170.7" y="75.9">7</text>
<text x="180.1" y="80.7" transform="rotate(-90 180.1 80.7)">8</text>
<text x="192.3" y="154.7">1</text>
<text x="222.2" y="154.7">28</text>
<text x="191.7" y="157.2">14</text>
<text x="222.2" y="157.2">27</text>
<text x="222.2" y="159.8">26</text>
<text x="192.3" y="162.3">2</text>
<text x="192.3" y="167.4">7</text>
<text x="222.2" y="162.3">25</text>
<text x="222.8" y="164.8">3</text>
<text x="222.8" y="167.4">4</text>
<text x="192.3" y="169.9">8</text>
<text x="222.2" y="172.5">15</text>
<text x="192.3" y="175">5</text>
<text x="192.3" y="177.5">6</text>
<text x="222.2" y="175">20</text>
<text x="191.7" y="180.1">10</text>
<text x="191.7" y="182.6">11</text>
<text x="191.7" y="185.2">12</text>
<text x="222.2" y="180.1">21</text>
<text x="222.2" y="182.6">22</text>
<text x="191.7" y="190.2">16</text>
<text x="222.2" y="187.7">23</text>
<text x="222.2" y="190.2">24</text>
<text x="191.7" y="192.8">17</text>
<text x="191.7" y="195.3">18</text>
<text x="191.7" y="197.9">19</text>
<text x="205.5" y="209" transform="rotate(-90 205.5 209)">9</text>
<text x="208" y="209.6" transform="rotate(-90 208 209.6)">13</text>
<text x="210.6" y="209.6" transform="rotate(-90 210.6 209.6)">29</text>
</g>
<g font-size="1.8" fill="#939391">
<text x="157.5" y="154.5">C7</text>
<text x="157.5" y="157.1">1uF</text>
</g>
</svg>
